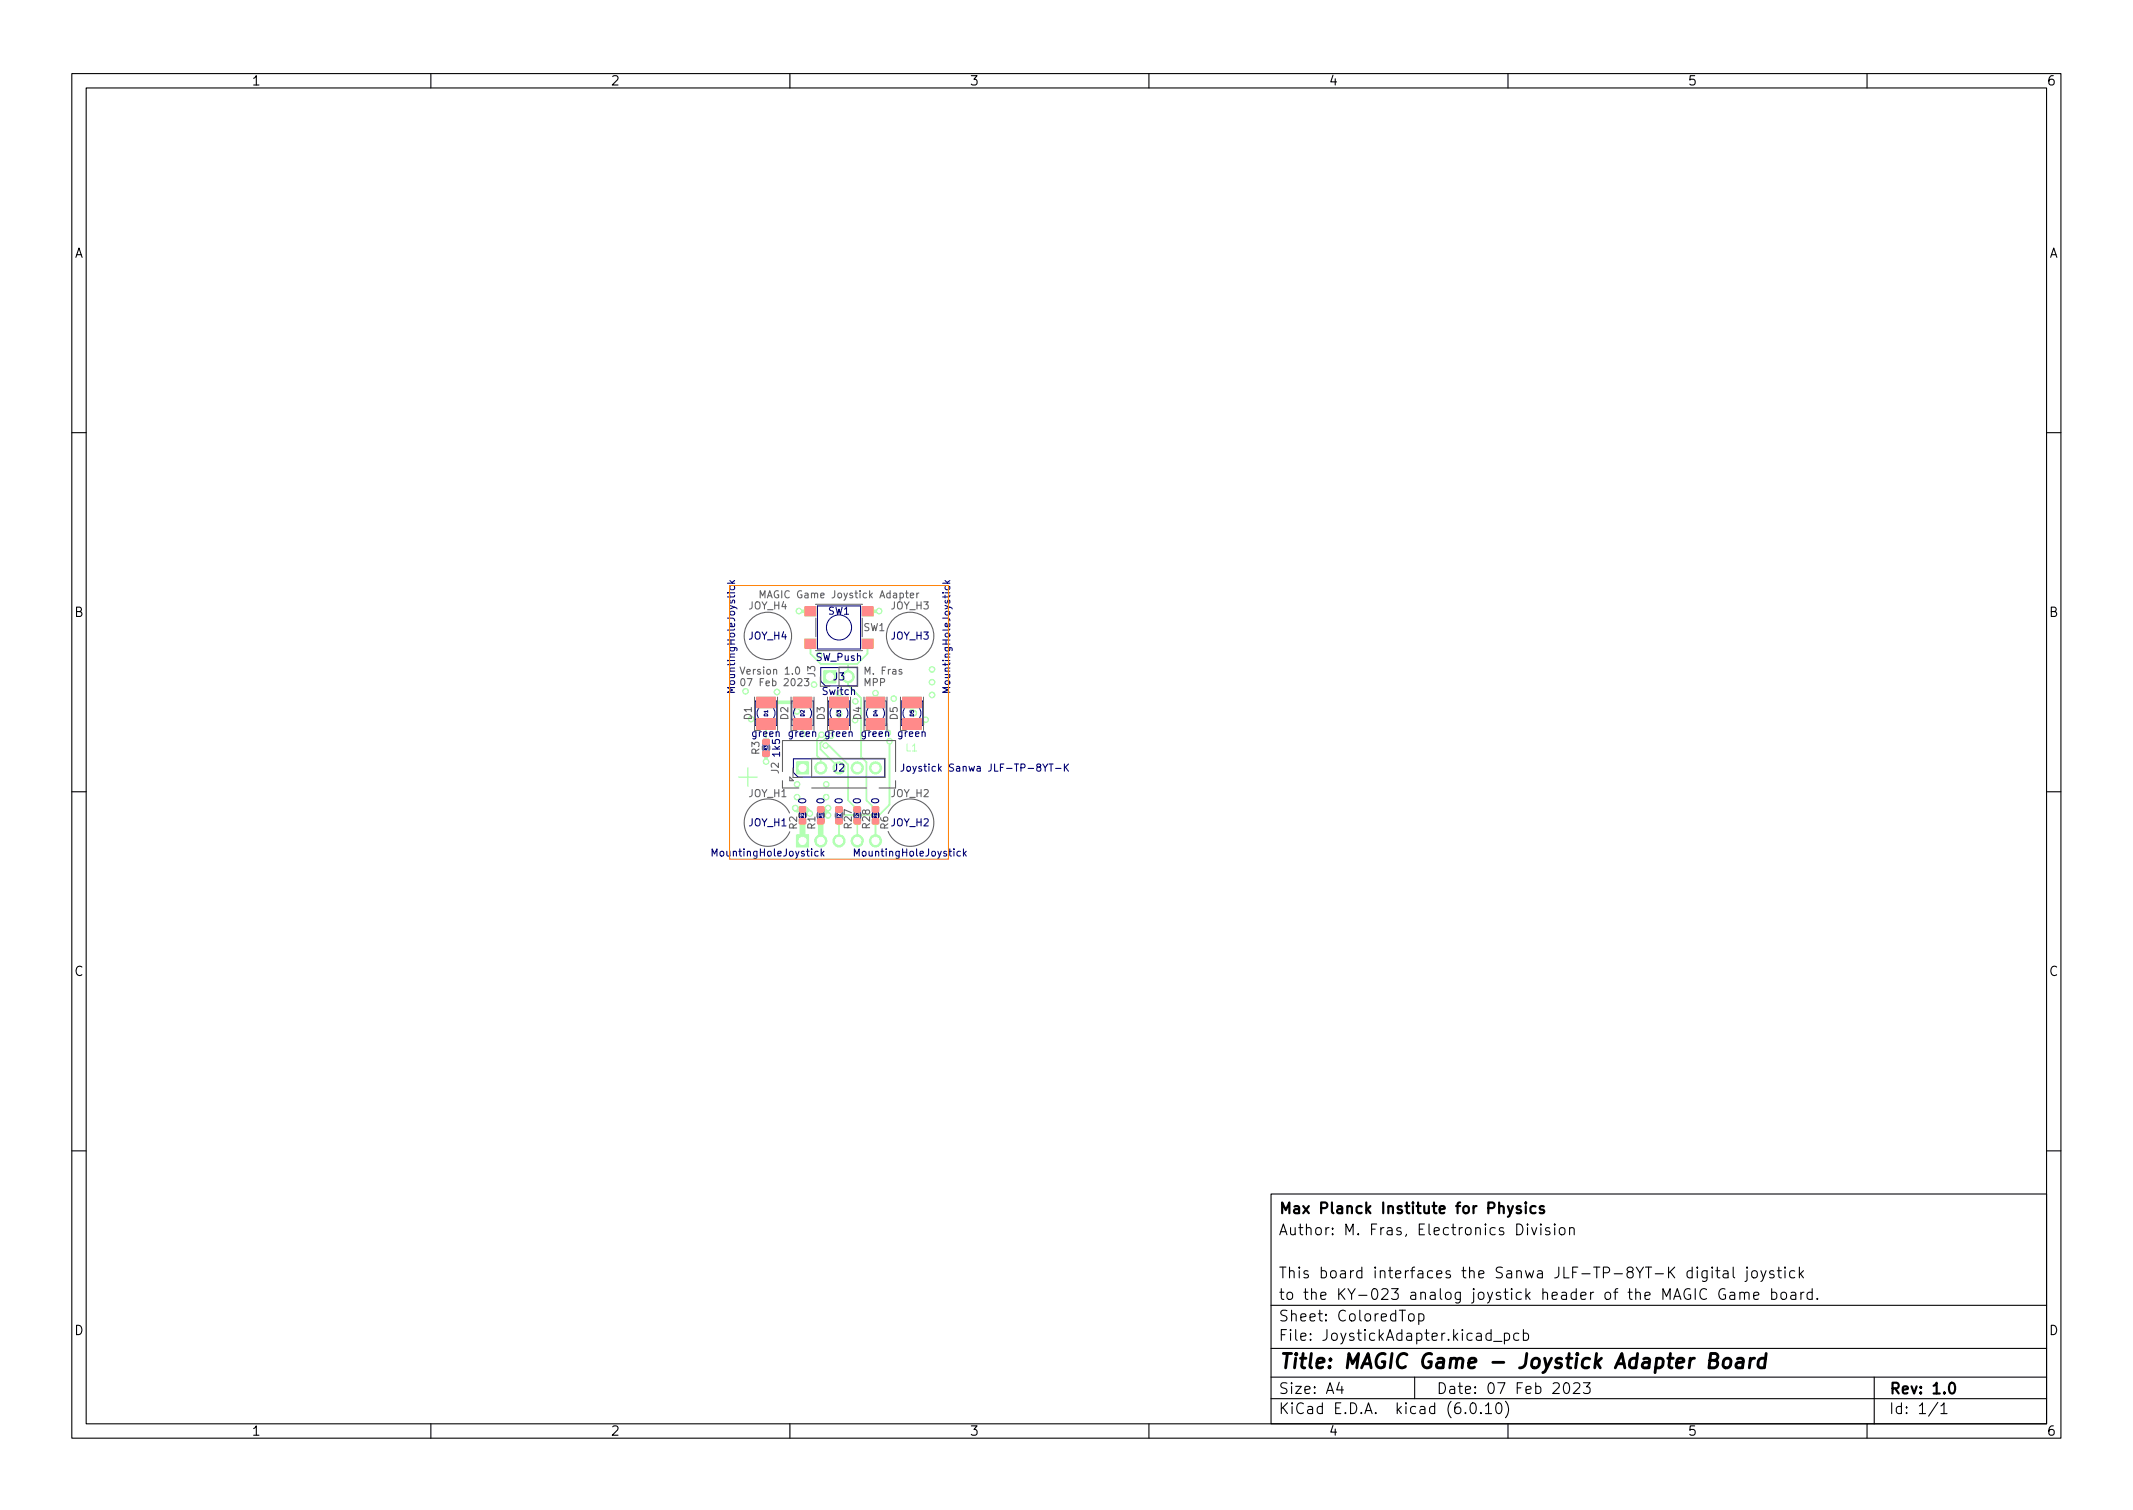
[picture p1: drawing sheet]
<svg xmlns="http://www.w3.org/2000/svg" width="297mm" height="210mm" viewBox="0 0 297 210" stroke-linecap="round" stroke-linejoin="round" font-family="sans-serif">
<g fill="none" stroke="#000" stroke-width=".15">
<path d="M10 10.2h277v190.1h-277zM12 12.2h273v186.1h-273zM60 10.2v2M110 10.2v2M160 10.2v2M210 10.2v2M260 10.2v2M10 60.2h2M285 60.2h2M10 110.2h2M285 110.2h2M10 160.2h2"/>
<path d="M177 166.3h108v32h-108zM212.7 170.4l-.1 .1 .1 .1 .1-.1-.1-.1v.2M212.7 170.9v1M213.3 170.9l.3 1 .4-1M214.6 170.4l-.1 .1 .1 .1v-.1v-.1v.2M214.6 170.9v1M215.8 171l-.4-.1-.2 .2 .1 .3 .5 .1 .1 .1-.1 .3h-.2h-.4M216.5 170.4l-.1 .1 .1 .1 .1-.1-.1-.1v.2M216.5 170.9v1M217.3 171a.41 .41 0 0 1 .6 .2v.4a.41 .41 0 0 1-.4 .3 .41 .41 0 0 1-.4-.3v-.4zM218.6 171.1a.37 .37 0 0 1 .6 0v.8M218.6 170.9v1"/>
<path d="M236.4 176.4l-.1 .1 .1 .1v-.1v-.1v.2M236.4 176.9v1M237.7 176.9v1.2a.41 .41 0 0 1-.6 .3M237.7 177l-.4-.1-.3 .3v.4l.1 .3h.2h.4M238.4 176.4v.1v.1l.1-.1-.1-.1v.2M238.4 176.9v1M238.9 176.9h.6M239.1 176.4v1.3l.1 .2h.3M240 177l.1-.1 .5 .1v.9M240.2 179.5a.62 .62 0 0 0-.7 .1 .62 .62 0 0 0-.1 .7 .56 .56 0 0 0 .3 .6 .56 .56 0 0 0 .6-.1v-.5h-.3M240.6 177.3l-.5 .1a.29 .29 0 0 0-.2 .2 .29 .29 0 0 0 .2 .3h.5M241.4 176.4v1.3l.2 .2"/>
<path d="M242.3 179.9v1M243.3 176.9v1.3l-.1 .2h-.2M243.3 176.4l-.1 .1 .1 .1 .1-.1-.1-.1v.2M244.1 177a.41 .41 0 0 1 .6 .2v.4a.41 .41 0 0 1-.4 .3 .41 .41 0 0 1-.4-.3v-.4zM245.2 176.9l.4 1M245.9 176.9l-.5 1.4-.2 .1M246.7 179.4v1.5M247 177l-.4-.1-.2 .2 .1 .3 .5 .1 .1 .1-.1 .3h-.1h-.5M247.5 176.9h.6M247.7 176.4v1.3l.1 .2h.3M248.6 176.4l-.1 .1 .1 .1v-.1v-.1v.2M248.6 176.9v1"/>
<path d="M249.9 177l-.4-.1-.3 .3v.4l.2 .3h.1h.4M250.6 176.4v1.5M250.7 177.4l.4 .5M250.8 179.9v1M251.1 176.9l-.5 .6M251.2 179.9l-.3 .1-.1 .2M252.4 179.4v1.5M285 160.2h2M60 198.3v2M110 198.3v2M160 198.3v2M177 194.8h108"/>
<path d="M177 191.8h108M177 187.8h108M177 181.8h108M186.5 192.5l-.4 1h1M186.9 193v1M196.2 183.1a.41 .41 0 0 1 .4-.2 .41 .41 0 0 1 .3 .3v.4a.41 .41 0 0 1-.4 .3 .41 .41 0 0 1-.4-.3zM197 191.8v3M197.6 183l.4-.1 .3 .3v.4l-.2 .3h-.1h-.4M197.6 182.9v1.5M204.9 195.4a.36 .36 0 0 1 .6 .2 .77 .77 0 0 1-.4 1.2 1 1 0 0 1-.2-1.4zM206.2 196.7l.1 .1h-.1h-.1l.1-.1v.1M206.9 195.8l.4-.5v1.5"/>
<path d="M206.9 196.8h.8M208 186.8h1.1M208.5 195.4a.36 .36 0 0 1 .6 .2 .77 .77 0 0 1-.5 1.2 1 1 0 0 1-.1-1.4zM209.5 185.7l.4-.1 .3 .3v.4l-.1 .3h-.2h-.4M209.5 185.6v1.5M209.6 195.1a1.72 1.72 0 0 1 0 2.3M210 198.3v2M211.5 185.7l-.4-.1-.3 .3v.4l.1 .3h.2h.4M212.1 185.7l.5-.1 .3 .3v.4l-.2 .3h-.1h-.5M212.1 185.1v1.5M217.9 192.6a.36 .36 0 0 1 .6 .2 .77 .77 0 0 1-.4 1.2 1 1 0 0 1-.2-1.4zM219.1 192.7l.3-.2 .5 .1a.41 .41 0 0 1 0 .6l-.8 .8h.9"/>
<path d="M220.5 192.5h.9l-.5 .6a.41 .41 0 0 1 .5 .3v.3l-.1 .3h-.6l-.2-.1M240.9 180l.2-.1 .4 .1 .1 .9M241.6 180.3l-.5 .1a.29 .29 0 0 0-.2 .2 .29 .29 0 0 0 .2 .3h.5M242.3 180.1a.37 .37 0 0 1 .6 0v.8M242.9 180.1l.2-.2 .4 .1 .1 .9M244.2 180.4l.7-.1v-.3l-.5-.1-.2 .2 .1 .8h.1h.5M246.7 180l.4-.1 .3 .3v.4l-.1 .3h-.2h-.4M248.1 180a.41 .41 0 0 1 .7 .2v.4a.41 .41 0 0 1-.4 .3 .41 .41 0 0 1-.4-.3v-.4zM249.4 180l.2-.1 .4 .1 .1 .9M250.1 180.3l-.5 .1a.29 .29 0 0 0-.2 .2 .29 .29 0 0 0 .2 .3h.5M252.4 180l-.5-.1-.3 .3v.4l.2 .3h.1h.5M253.1 180.8v.1h-.1l.1-.1v.1"/>
<path d="M260 198.3v2M261 191.8v6.5M269.9 195.3l-1.3 1.9M270.3 195.8l.4-.5v1.5M270.3 196.8h.8"/>
</g>
<path d="M210.7 167.9l-.5 1.4-.2 .1M211.8 168l-.4-.1-.2 .2 .1 .3 .5 .1v.1v.3h-.2h-.4M212.5 167.4l-.1 .1 .1 .1 .1-.1-.1-.1v.2M212.5 167.9v1M213.8 168l-.4-.1-.3 .3v.4l.2 .3h.1h.4M215 168l-.4-.1-.2 .2 .1 .3 .5 .1 .1 .1-.1 .3h-.2h-.4M271.6 192.6a.36 .36 0 0 1 .6 .2 .77 .77 0 0 1-.4 1.2 1 1 0 0 1-.2-1.4z" fill="none" stroke="#000" stroke-width=".3"/>
<path d="M238.1 189.4h.7a.49 .49 0 0 0 .4-.4 .49 .49 0 0 0-.3-.5h-.7l-.2 2h.8a.53 .53 0 0 0 .4-.5 .53 .53 0 0 0-.4-.6M240.1 189.3a.52 .52 0 0 1 .6-.2 .52 .52 0 0 1 .4 .4l-.1 .6a.55 .55 0 0 1-.5 .4 .55 .55 0 0 1-.6-.4zM242 189.2l.2-.1 .5 .1 .1 .2-.1 1.1M242.8 189.6l-.7 .1a.4 .4 0 0 0-.3 .3 .4 .4 0 0 0 .2 .5l.7-.1M243.8 189.1l-.2 1.4M244.3 189.1a.59 .59 0 0 0-.6 .4M245.9 189.2a.66 .66 0 0 0-1 .3l-.1 .6 .2 .3 .1 .1 .6-.1M246 188.5l-.3 2" fill="none" stroke="#000" stroke-width=".4"/>
<path d="M102.9 108.2h2.5M104.1 106.9v2.6" fill="none" stroke="#b3ffb3" stroke-width=".2"/>
<g fill="#b3ffb3" stroke="#b3ffb3" stroke-width=".14">
<path d="M119 112.4h.8v.6h-.8z"/>
<path d="M119 114h.8v.7h-.8z"/>
<path d="M115.5 100.1h2.6v1.5h-2.6z"/>
<path d="M115.5 97.1h2.6v1.5h-2.6z"/>
<path d="M110.9 106.1h1.7v1.7h-1.7z"/>
<path d="M110.5 100.1h2.6v1.5h-2.6z"/>
<path d="M110.5 97.1h2.6v1.5h-2.6z"/>
<path d="M125.7 100.1h2.6v1.5h-2.6z"/>
<path d="M125.7 97.1h2.6v1.5h-2.6z"/>
<path d="M113.9 114h.8v.7h-.8z"/>
<path d="M113.9 112.4h.8v.6h-.8z"/>
<path d="M120 84.5h1.6v1.3h-1.6z"/>
<path d="M112.1 84.5h1.5v1.3h-1.5z"/>
<path d="M112.1 89h1.5v1.3h-1.5z"/>
<path d="M120 89h1.6v1.3h-1.6z"/>
<path d="M105.4 100.1h2.6v1.5h-2.6z"/>
<path d="M105.4 97.1h2.6v1.5h-2.6z"/>
<path d="M111.3 114h.9v.7h-.9z"/>
<path d="M111.3 112.4h.9v.6h-.9z"/>
<path d="M120.6 100.1h2.6v1.5h-2.6z"/>
<path d="M120.6 97.1h2.6v1.5h-2.6z"/>
<path d="M121.5 112.4h.8v.6h-.8z"/>
<path d="M121.5 114h.8v.7h-.8z"/>
<path d="M114.7 93.4h1.7v1.7h-1.7z"/>
<path d="M106.3 104.6h.8v.7h-.8z"/>
<path d="M106.3 103h.8v.7h-.8z"/>
<path d="M116.4 112.4h.9v.6h-.9z"/>
<path d="M116.4 114h.9v.7h-.9z"/>
<path d="M110.9 116.2h1.7v1.7h-1.7z"/>
<circle cx="114.3" cy="106.9" r=".85"/>
<circle cx="119.4" cy="106.9" r=".85"/>
<circle cx="121.9" cy="106.9" r=".85"/>
<circle cx="118.1" cy="94.2" r=".85"/>
<circle cx="114.3" cy="117.1" r=".85"/>
<circle cx="116.8" cy="117.1" r=".85"/>
<circle cx="119.4" cy="117.1" r=".85"/>
<circle cx="121.9" cy="117.1" r=".85"/>
<circle cx="115" cy="103.8" r=".4"/>
<circle cx="123.9" cy="103.2" r=".4"/>
<circle cx="114.4" cy="102.3" r=".4"/>
<circle cx="128.9" cy="100.2" r=".4"/>
<circle cx="129.8" cy="93.2" r=".4"/>
<circle cx="115.1" cy="111" r=".4"/>
<circle cx="111" cy="99.1" r=".4"/>
<circle cx="115.3" cy="113.5" r=".4"/>
<circle cx="121.9" cy="96.5" r=".4"/>
<circle cx="119.1" cy="97.7" r=".4"/>
<circle cx="127.3" cy="99.3" r=".4"/>
<circle cx="115.1" cy="109.2" r=".4"/>
<circle cx="115.3" cy="112.5" r=".4"/>
<circle cx="103.8" cy="96.3" r=".4"/>
<circle cx="129.8" cy="95" r=".4"/>
<circle cx="122.4" cy="85.1" r=".4"/>
<circle cx="129.8" cy="96.8" r=".4"/>
<circle cx="106.7" cy="106" r=".4"/>
<circle cx="111" cy="109.2" r=".4"/>
<circle cx="124.5" cy="97.3" r=".4"/>
<circle cx="111" cy="111" r=".4"/>
<circle cx="110.7" cy="112.5" r=".4"/>
<circle cx="111.3" cy="85.1" r=".4"/>
<circle cx="119.1" cy="100.3" r=".4"/>
<circle cx="108.2" cy="96.4" r=".4"/>
<circle cx="112.8" cy="113.3" r=".4"/>
<circle cx="113.4" cy="95.3" r=".4"/>
</g>
<g fill="none" stroke="#b3ffb3" stroke-width=".25">
<path d="M112.9 89.6v1.4l1.4 1.5h3.8v2.9l1.8 1.8v8.2l.7 .7v5.3l1.3 1.3M116.8 99.4v1.4M120.8 89.6v1.4l-1.4 1.5M106.7 100.8v2.5M111.8 100.8v1.4M114.4 102.3l-.6 .6v2.3l.5 .6v1.1M115 103.8h.4l2.7 2.7v4.9l1.3 1.3M115.3 102.5l-1.1 1v.8l2.6 2.6M116.8 114.4v2.7M119.4 114.4v2.7M121.9 114.4v2.7M121.9 100.8h1.6v1.1"/>
<path d="M123.9 103.2v8.8l-1.5 1.5h-4.8l-.8-.8M128.9 100.2l-.3 .3v.3h-1.6"/>
</g>
<path d="M110.7 112.5l.2 .2h1.3l.6 .6M111.8 114.4v2.7M114.3 114.4v2.7M114.5 112.7l.8 .8M115.3 112.5l-.2 .2h-.8" fill="none" stroke="#b3ffb3" stroke-width=".8"/>
<path d="M106.7 97.8h5.1l-.8 .8v.5M111.3 85.1h1.6M116.8 96.5v1.3M121.9 96.5v1.3M122.4 85.1h-1.6M127 97.8v1.3M106.7 105v1" fill="none" stroke="#b3ffb3" stroke-width=".5"/>
<g fill="#fff" stroke="#fff" stroke-width=".14">
<circle cx="115" cy="103.8" r=".2"/>
<circle cx="123.9" cy="103.2" r=".2"/>
<circle cx="114.4" cy="102.3" r=".2"/>
<circle cx="128.9" cy="100.2" r=".2"/>
<circle cx="129.8" cy="93.2" r=".2"/>
<circle cx="111" cy="99.1" r=".2"/>
<circle cx="115.3" cy="113.5" r=".2"/>
<circle cx="121.9" cy="96.5" r=".2"/>
<circle cx="119.1" cy="97.7" r=".2"/>
<circle cx="115.1" cy="109.2" r=".2"/>
<circle cx="115.3" cy="112.5" r=".2"/>
<circle cx="103.8" cy="96.3" r=".2"/>
<circle cx="129.8" cy="95" r=".2"/>
<circle cx="122.4" cy="85.1" r=".2"/>
<circle cx="129.8" cy="96.8" r=".2"/>
<circle cx="106.7" cy="106" r=".2"/>
<circle cx="111" cy="109.2" r=".2"/>
<circle cx="124.5" cy="97.3" r=".2"/>
<circle cx="110.7" cy="112.5" r=".2"/>
<circle cx="111.3" cy="85.1" r=".2"/>
<circle cx="108.2" cy="96.4" r=".2"/>
<circle cx="112.8" cy="113.3" r=".2"/>
<circle cx="113.4" cy="95.3" r=".2"/>
<circle cx="126.7" cy="88.5" r="1.6"/>
<circle cx="106.9" cy="114.5" r="1.6"/>
<circle cx="106.9" cy="88.5" r="1.6"/>
<circle cx="111.8" cy="106.9" r=".5"/>
<circle cx="114.3" cy="106.9" r=".5"/>
<circle cx="119.4" cy="106.9" r=".5"/>
<circle cx="121.9" cy="106.9" r=".5"/>
<circle cx="115.6" cy="94.2" r=".5"/>
<circle cx="118.1" cy="94.2" r=".5"/>
<circle cx="126.7" cy="114.5" r="1.6"/>
<circle cx="111.8" cy="117.1" r=".5"/>
<circle cx="114.3" cy="117.1" r=".5"/>
<circle cx="116.8" cy="117.1" r=".5"/>
<circle cx="119.4" cy="117.1" r=".5"/>
<circle cx="121.9" cy="117.1" r=".5"/>
</g>
<path d="M145.2 106.4l.4 .5 .3-.5M146.1 106.4h.6M146.4 106.4v1M147 107h.7M148.2 106.4v1M148.4 106.8l.4 .6M148.8 106.4l-.6 .6" fill="none" stroke="#000080" stroke-width=".15"/>
<g fill="none" stroke="#000080" stroke-width=".14">
<path d="M105.2 97.6h3v3.4h-3zM110.3 97.6h3v3.4h-3zM113.8 84.4h6v6h-6zM114.3 93h5.1v2.5h-4.5l-.6-.6zM115.3 97.6h3v3.4h-3zM120.4 97.6h3v3.4h-3zM125.5 97.6h3v3.4h-3zM105.2 100.1l.9 .9M106.3 103.3v1.6h.8v-1.6M110.3 100.1l.9 .9M110.5 105.7h12.7v2.5h-12.1l-.6-.6zM111.3 112.7h.9v1.6h-.9z"/>
<path d="M113.9 112.7h.8v1.6h-.8zM115.3 100.1l.9 .9M117.3 112.7h-.9v1.6h.9M119 112.7h.8M119 114.3h.8M120.4 100.1l.9 .9M121.5 112.7h.8v1.6h-.8M125.5 100.1l.9 .9"/>
<circle cx="106.7" cy="99.3" r="1.25"/>
<circle cx="111.8" cy="99.3" r="1.25"/>
<circle cx="116.8" cy="87.4" r="1.75"/>
<circle cx="116.8" cy="99.3" r="1.25"/>
<circle cx="121.9" cy="99.3" r="1.25"/>
<circle cx="127" cy="99.3" r="1.25"/>
</g>
<g fill="#ff8a8a" stroke="#ff8a8a" stroke-width=".14">
<path d="M119 112.4h.8v.6h-.8z"/>
<path d="M119 114h.8v.7h-.8z"/>
<path d="M115.5 100.1h2.6v1.5h-2.6z"/>
<path d="M115.5 97.1h2.6v1.5h-2.6z"/>
<path d="M110.5 100.1h2.6v1.5h-2.6z"/>
<path d="M110.5 97.1h2.6v1.5h-2.6z"/>
<path d="M125.7 100.1h2.6v1.5h-2.6z"/>
<path d="M125.7 97.1h2.6v1.5h-2.6z"/>
<path d="M113.9 114h.8v.7h-.8z"/>
<path d="M113.9 112.4h.8v.6h-.8z"/>
<path d="M120 84.5h1.6v1.3h-1.6z"/>
<path d="M112.1 84.5h1.5v1.3h-1.5z"/>
<path d="M112.1 89h1.5v1.3h-1.5z"/>
<path d="M120 89h1.6v1.3h-1.6z"/>
<path d="M105.4 100.1h2.6v1.5h-2.6z"/>
<path d="M105.4 97.1h2.6v1.5h-2.6z"/>
<path d="M111.3 114h.9v.7h-.9z"/>
<path d="M111.3 112.4h.9v.6h-.9z"/>
<path d="M120.6 100.1h2.6v1.5h-2.6z"/>
<path d="M120.6 97.1h2.6v1.5h-2.6z"/>
<path d="M121.5 112.4h.8v.6h-.8z"/>
<path d="M121.5 114h.8v.7h-.8z"/>
<path d="M106.3 104.6h.8v.7h-.8z"/>
<path d="M106.3 103h.8v.7h-.8z"/>
<path d="M116.4 112.4h.9v.6h-.9z"/>
<path d="M116.4 114h.9v.7h-.9z"/>
</g>
<g fill="none" stroke="#626262" stroke-width=".15">
<path d="M105.9 83.3v-1l.3 .7 .3-.7v1M110.9 92.9h.1a.53 .53 0 0 1 .4 .5 .53 .53 0 0 1-.4 .5 .67 .67 0 0 1-.1-1zM111.1 94.6l.4-.1 .2 .3-.6 .7h.6M112 94.5h.6l-.3 .4 .3 .1v.4l-.2 .1-.4-.1M125.6 93.3l-.3-.1-.1 .2v.1l.4 .1v.2h-.4M127.7 82.6v.7M128 82.6l-.3 .2M109 107.4v-4.3h15.7v4.3M109 108.7v1h2.3M110 113.2a3.3 3.3 0 0 0-5.1-1.2 3.3 3.3 0 0 0 0 5.2 3.3 3.3 0 0 0 5.1-1.4M110 108.2l.5 .5h-.5zM113 109.7h7.6"/>
<path d="M123.7 113.3a3.3 3.3 0 0 1 5.1-1.4 3.3 3.3 0 0 1-.1 5.3 3.3 3.3 0 0 1-5-1.4M124.7 108.7v1h-2.3"/>
<circle cx="106.9" cy="88.5" r="3.3"/>
<circle cx="126.7" cy="88.5" r="3.3"/>
</g>
<g fill="none" stroke="#626262" stroke-width=".14">
<path d="M105.1 97.1v4.6M108.3 97.1v4.6M110.2 97.1v4.6M113.4 97.1v4.6M113.6 84.2h6.5M113.6 90.6h6.5M113.6 86.1v2.6M114.2 94.2v1.4M115.2 97.1v4.6M116.8 92.9h2.6v2.7h-2.6zM118.4 97.1v4.6M120.1 86.1v2.6"/>
<path d="M120.3 97.1v4.6M123.5 97.1v4.6M125.4 97.1v4.6M128.6 97.1v4.6M110.4 106.9v1.4h1.4M112.3 113.3v.5M113 105.6h10.2v2.7h-10.2zM113.8 113.3v.5M114.8 113.3v.5M116.3 113.3v.5"/>
</g>
<path d="M101.6 81.5h30.5v38.1h-30.5z" fill="none" stroke="#ff8000" stroke-width=".14"/>
<text font-size="2.8" x="178" y="190.6">Title: MAGIC Game - Joystick Adapter Board</text>
<g font-size="2.1">
<text x="178" y="169">Max Planck Institute for Physics</text>
<text x="178" y="172">Author: M. Fras, Electronics Division</text>
<text x="178" y="178">This board interfaces the Sanwa JLF-TP-8YT-K digital joystick</text>
<text x="178" y="184">Sheet: ColoredTop</text>
<text x="178" y="181">to the KY-023 analog joystick header of the MAGIC Game board.</text>
<text x="178" y="186.7">File: JoystickAdapter.kicad_pcb</text>
<text x="178" y="196.9">KiCad E.D.A. kicad (6.0.10)</text>
<text x="178" y="194.1">Size: A4</text>
<text x="200" y="194.1">Date: 07 Feb 2023</text>
<text x="263" y="194.1">Rev: 1.0</text>
<text x="263" y="196.9">Id: 1/1</text>
</g>
<g font-size="1.8">
<text x="35" y="11.9">1</text>
<text x="85" y="11.9">2</text>
<text x="135" y="11.9">3</text>
<text x="185" y="11.9">4</text>
<text x="235" y="11.9">5</text>
<text x="285" y="11.9">6</text>
<text x="10.3" y="35.9">A</text>
<text x="285.3" y="35.9">A</text>
<text x="10.3" y="85.9">B</text>
<text x="285.3" y="85.9">B</text>
<text x="10.3" y="135.9">C</text>
<text x="285.3" y="135.9">C</text>
<text x="10.3" y="185.9">D</text>
<text x="285.3" y="185.9">D</text>
<text x="35" y="199.9">1</text>
<text x="85" y="199.9">2</text>
<text x="135" y="199.9">3</text>
<text x="185" y="199.9">4</text>
<text x="235" y="199.9">5</text>
<text x="285" y="199.9">6</text>
</g>
<g font-size="1.4" fill="#626262">
<text x="106.6" y="83.3">MAGIC Game Joystick Adapter</text>
<text x="104.3" y="84.8">JOY_H4</text>
<text x="120.1" y="87.9">SW1</text>
<text x="124.1" y="84.8">JOY_H3</text>
<text x="102.9" y="93.9">Version 1.0</text>
<text x="102.9" y="95.5">07 Feb 2023</text>
<text x="113.5" y="94.2" transform="rotate(-90 113.5 94.2)">J3</text>
<text x="113.6" y="92">SW_Push</text>
<text x="120.1" y="93.9">M. Fras</text>
<text x="120.1" y="95.5">MPP</text>
<text x="104.7" y="100.2" transform="rotate(-90 104.7 100.2)">D1</text>
<text x="109.8" y="100.2" transform="rotate(-90 109.8 100.2)">D2</text>
<text x="114.6" y="96.8">Switch</text>
<text x="114.8" y="100.2" transform="rotate(-90 114.8 100.2)">D3</text>
<text x="119.9" y="100.2" transform="rotate(-90 119.9 100.2)">D4</text>
<text x="125" y="100.2" transform="rotate(-90 125 100.2)">D5</text>
<text x="104.8" y="102.6">green</text>
<text x="105.8" y="105" transform="rotate(-90 105.8 105)">R3</text>
<text x="108.5" y="107.7" transform="rotate(-90 108.5 107.7)">J2</text>
<text x="108.6" y="105.3" transform="rotate(-90 108.6 105.3)">1k5</text>
<text x="109.9" y="102.6">green</text>
<text x="114.9" y="102.6">green</text>
<text x="120" y="102.6">green</text>
<text x="125.1" y="102.6">green</text>
<text x="104.3" y="111">JOY_H1</text>
<text x="124.1" y="111">JOY_H2</text>
<text x="111" y="115.4" transform="rotate(-90 111 115.4)">R2</text>
<text x="113.5" y="115.4" transform="rotate(-90 113.5 115.4)">R1</text>
<text x="118.6" y="115.3" transform="rotate(-90 118.6 115.3)">R27</text>
<text x="121.2" y="115.3" transform="rotate(-90 121.2 115.3)">R28</text>
<text x="123.7" y="115.4" transform="rotate(-90 123.7 115.4)">R6</text>
</g>
<g font-size="1.4" fill="#000080">
<text x="104.3" y="89">JOY_H4</text>
<text x="115.3" y="85.6">SW1</text>
<text x="124.1" y="89">JOY_H3</text>
<text x="116.1" y="94.7">J3</text>
<text x="102.4" y="96.1" transform="rotate(-90 102.4 96.1)">MountingHoleJoystick</text>
<text x="132.3" y="96.1" transform="rotate(-90 132.3 96.1)">MountingHoleJoystick</text>
<text x="116.1" y="107.4">J2</text>
<text x="125.2" y="107.4">Joystick Sanwa JLF-TP-8YT-K</text>
<text x="112.3" y="111.9" transform="rotate(-90 112.3 111.9)">0</text>
<text x="114.8" y="111.9" transform="rotate(-90 114.8 111.9)">0</text>
<text x="117.3" y="111.9" transform="rotate(-90 117.3 111.9)">0</text>
<text x="119.9" y="111.9" transform="rotate(-90 119.9 111.9)">0</text>
<text x="122.4" y="111.9" transform="rotate(-90 122.4 111.9)">0</text>
<text x="99.5" y="119.2">MountingHoleJoystick</text>
<text x="104.3" y="115">JOY_H1</text>
<text x="119.3" y="119.2">MountingHoleJoystick</text>
<text x="124.1" y="115">JOY_H2</text>
</g>
<text font-size="1.4" fill="#b3ffb3" x="126" y="104.6">L1</text>
<g font-size=".7" fill="#000080">
<text x="106.9" y="99.8" transform="rotate(-90 106.9 99.8)">D1</text>
<text x="112" y="99.8" transform="rotate(-90 112 99.8)">D2</text>
<text x="117.1" y="99.8" transform="rotate(-90 117.1 99.8)">D3</text>
<text x="122.2" y="99.8" transform="rotate(-90 122.2 99.8)">D4</text>
<text x="127.2" y="99.8" transform="rotate(-90 127.2 99.8)">D5</text>
</g>
<g font-size=".6" fill="#000080">
<text x="106.9" y="104.5" transform="rotate(-90 106.9 104.5)">R3</text>
<text x="112" y="113.9" transform="rotate(-90 112 113.9)">R2</text>
<text x="114.5" y="113.9" transform="rotate(-90 114.5 113.9)">R1</text>
<text x="122.1" y="113.9" transform="rotate(-90 122.1 113.9)">R6</text>
<text x="117" y="114" transform="rotate(-90 117 114)">R27</text>
<text x="119.6" y="114" transform="rotate(-90 119.6 114)">R28</text>
</g>
</svg>
